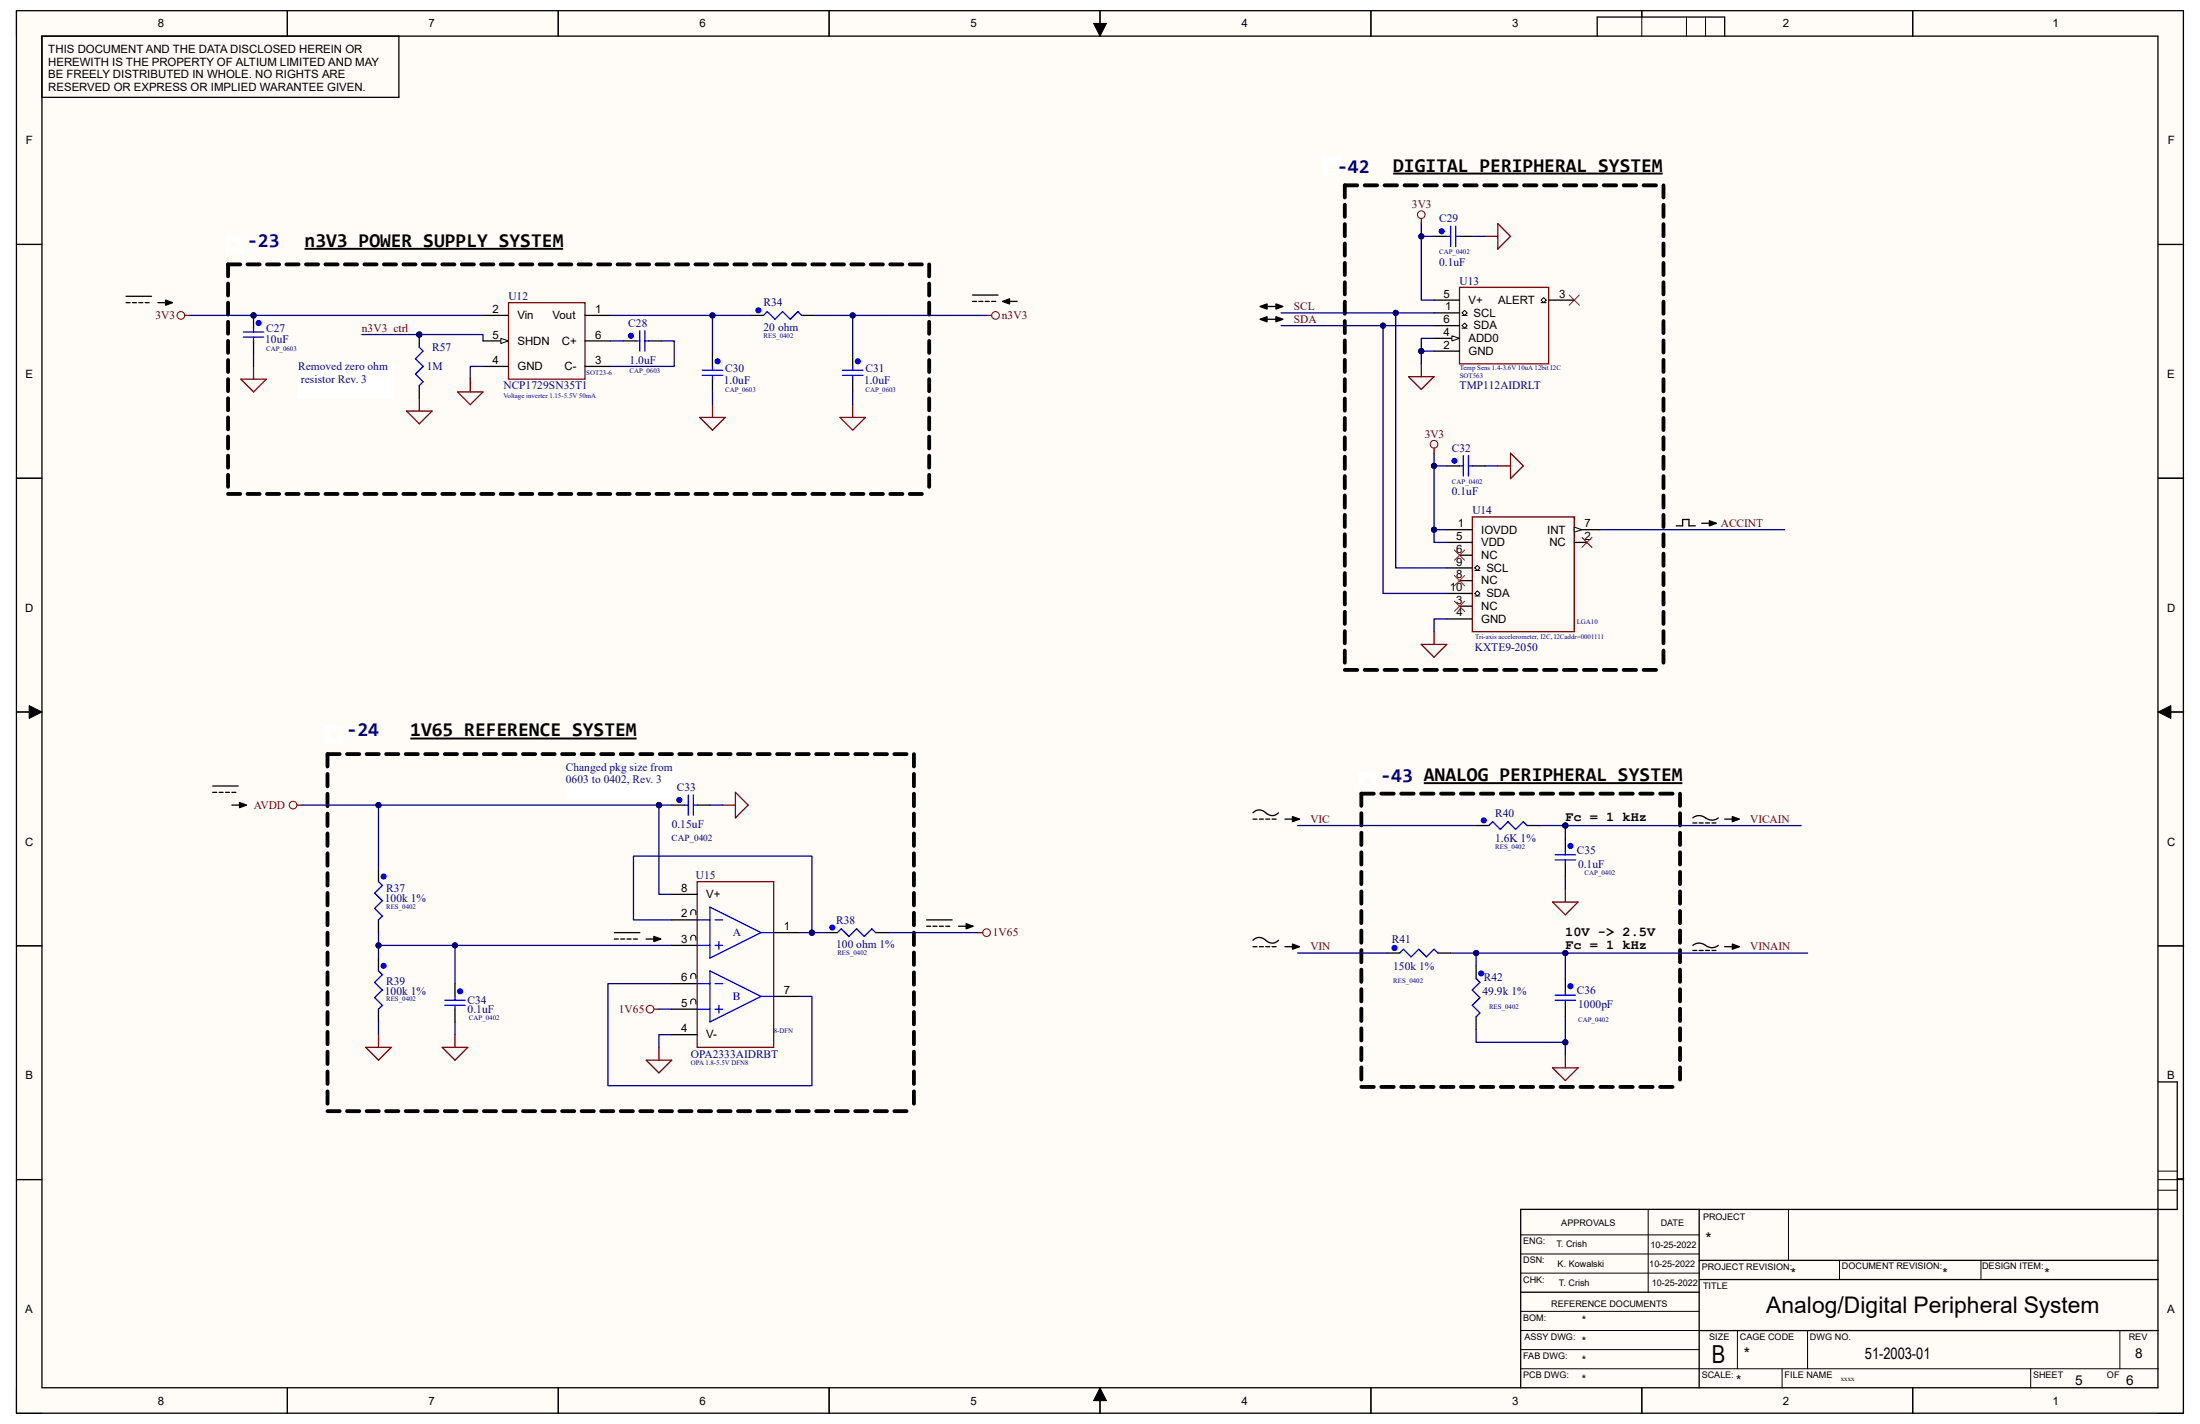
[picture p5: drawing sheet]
<svg xmlns="http://www.w3.org/2000/svg" width="432mm" height="279mm" viewBox="0 0 432 279" stroke-linecap="round" stroke-linejoin="round" font-family="sans-serif">
<g fill="#fffcf8">
<path d="M3.2 2.1h425.4v275.2h-425.4z" fill-rule="evenodd"/>
<path d="M8.2 7.1h415.4v265.2h-415.4z" fill-rule="evenodd"/>
</g>
<g fill="none" stroke="#000" stroke-width=".2">
<path d="M3.2 2.1v5M56.4 2.1v5M109.6 2.1v5M162.7 2.1v5M214.7 4.6h2.5l-1.3 2.5zM215.9 2.1v5M269.1 2.1v5M322.2 2.1v5M331 3.3v3.8M334.8 3.3v3.8M375.4 2.1v5M3.2 48h5"/>
<path d="M423.6 48h5M3.2 93.8h5M423.6 93.8h5M3.2 139.7h5M5.7 138.5l2.5 1.2-2.5 1.3zM423.6 139.7l2.5-1.2v2.5zM423.6 139.7h5M3.2 185.6h5M423.6 185.6h5M3.2 231.4h5M323.5 237.3v16.2M351 237.3v10"/>
<path d="M423.6 231.5h5M423.6 233.5h3.7M423.6 229.8h3.7M298.5 246h35M298.5 242.3h35M298.5 249.8h35M298.5 257.3h35M361 247.3v3.8M388.8 247.3v3.8M3.2 272.3v5h5M56.4 272.3v5M109.6 272.3v5"/>
<path d="M162.7 272.3v5M215.9 272.3l1.3 2.5h-2.5zM215.9 272.3v5M269.1 272.3v5M298.5 268.6h125.1M298.5 261.1h35M298.5 264.8h35M322.2 272.3v5M341 261.1v7.5M349.8 268.6v3.7M354.8 261.1v7.5M375.4 272.3v5"/>
<path d="M398.6 268.6v3.7M416.1 261.1v7.5M423.6 277.3h5"/>
</g>
<g fill="none" stroke="#000" stroke-width=".25">
<path d="M3.2 2.1v275.2h425.3v-275.2h-425.3M8.2 7.1h415.3v265.2h-415.3zM56.4 2.1v5M78.3 7.1v12h-70.1M109.6 2.1v5M162.7 2.1v5M215.9 2.1v5M269.1 2.1v5M313.5 7.1v-3.8h25v3.8M322.2 2.1v1.2M375.4 2.1v5M3.2 48h5"/>
<path d="M423.6 48h5M94.8 61.9h5M94.8 71.9h5M94.8 66.9h5M114.8 61.9h5M114.8 71.9h5M3.2 93.8h5M423.6 93.8h5M3.2 139.7h5M423.6 139.7h5M3.2 185.6h5M423.6 185.6h5"/>
<path d="M423.6 212.3h3.7v25h-128.8v35M3.2 231.4h5M333.5 237.3v35M427.3 231.3h1.3M298.5 253.5h35M333.5 247.3h90.1M333.5 251.1h90.1M56.4 272.3v5M109.6 272.3v5M162.7 272.3v5M215.9 272.3v5M269.1 272.3v5"/>
<path d="M322.2 272.3v5M333.5 261.1h90.1M375.4 272.3v5"/>
</g>
<path d="M214.7 4.6h2.5l-1.3 2.5zM5.7 138.5l2.5 1.2-2.5 1.3zM423.6 139.7l2.5-1.2v2.5zM215.9 272.3l1.3 2.5h-2.5z" fill="#000"/>
<path d="M99.8 59.4h15v15h-15zM89.8 76.9h5l-2.5 2.5zM92.3 74.4v2.5" fill="none" stroke="#800000" stroke-width=".25"/>
<path d="M98.3 66.4l1.5 .5-1.5 .5z" fill="#f8fcff"/>
<path d="M98.3 66.4l1.5 .5-1.5 .5z" fill="none" stroke="#000" stroke-width=".2"/>
<path d="M24.7 59.4h.8M24.7 58.1h5M26 59.4h.8M27.2 59.4h.8M28.5 59.4h.8M31 59.4h2.5M32.5 58.9l1.4 .5-1.4 .5zM114.8 66.9h5" fill="none" stroke="#000" stroke-width=".25"/>
<path d="M44.8 46.9h2.5v2.5h-2.5z" fill="none" stroke="#fff" stroke-width="1.3"/>
<path d="M59.8 48.8h50.7" fill="none" stroke="#000" stroke-width=".38"/>
<g fill="none" stroke="#000" stroke-width=".75">
<path d="M44.8 55.6v2.4M44.8 59.4v2.3M47.1 51.9h-2.3v2.3M48.6 51.9h2.4M52.4 51.9h2.4M56.2 51.9h2.4M60 51.9h2.4M63.9 51.9h2.4M67.7 51.9h2.4M71.5 51.9h2.4M75.3 51.9h2.4M79.2 51.9h2.3"/>
<path d="M83 51.9h2.4M86.8 51.9h2.4M90.6 51.9h2.4M94.5 51.9h2.3M98.3 51.9h2.4M102.1 51.9h2.4M105.9 51.9h2.4M109.7 51.9h2.4M113.6 51.9h2.4M117.4 51.9h2.4M121.2 51.9h2.4M125 51.9h2.4"/>
<path d="M128.9 51.9h2.3M132.7 51.9h2.4M136.5 51.9h2.4M140.3 51.9h2.4M144.2 51.9h2.3M148 51.9h2.4M151.8 51.9h2.4M155.6 51.9h2.4M159.4 51.9h2.4M163.3 51.9h2.4M167.1 51.9h2.4M170.9 51.9h2.4"/>
<path d="M174.7 51.9h2.4M178.6 51.9h2.3M182.4 51.9v2.3M182.4 55.6v2.4M182.4 59.4v2.3M44.8 63.1v2.4M44.8 66.9v2.3M44.8 70.6v2.4M44.8 74.4v2.3M44.8 78.1v2.4M182.4 63.1v2.4M182.4 66.9v2.3"/>
<path d="M182.4 70.6v2.4M182.4 74.4v2.4M182.4 78.2v2.3M44.8 85.7v2.3M44.8 89.4v2.4M44.8 93.2v2.3M44.8 96.9h2.3M44.8 81.9v2.3M48.6 96.9h2.4M52.4 96.9h2.4M56.2 96.9h2.4M60 96.9h2.4"/>
<path d="M63.9 96.9h2.4M67.7 96.9h2.4M71.5 96.9h2.4M75.3 96.9h2.4M79.2 96.9h2.3M83 96.9h2.4M86.8 96.9h2.4M90.6 96.9h2.4M94.5 96.9h2.3M98.3 96.9h2.4M102.1 96.9h2.4M105.9 96.9h2.4"/>
<path d="M109.7 96.9h2.4M113.6 96.9h2.4M117.4 96.9h2.4M121.2 96.9h2.4M125 96.9h2.4M128.9 96.9h2.3M132.7 96.9h2.4M136.5 96.9h2.4M140.3 96.9h2.4M144.2 96.9h2.3M148 96.9h2.4M151.8 96.9h2.4"/>
<path d="M155.6 96.9h2.4M159.4 96.9h2.4M163.3 96.9h2.4M167.1 96.9h2.4M170.9 96.9h2.4M174.7 96.9h2.4M178.6 96.9h2.3M182.4 81.9v2.4M182.4 85.7v2.3M182.4 89.4v2.4M182.4 93.2v2.3"/>
</g>
<circle cx="35.5" cy="61.9" r=".75" fill="none" stroke="#800000" stroke-width=".2"/>
<path d="M36.3 61.9h1M47.3 74.4h5l-2.5 2.5zM49.8 71.9v2.5" fill="none" stroke="#800000" stroke-width=".25"/>
<path d="M32.5 58.9l1.4 .5-1.4 .5z" fill="#000"/>
<circle cx="49.8" cy="61.9" r=".5" fill="#000080"/>
<circle cx="49.8" cy="61.9" r=".5" fill="none" stroke="#000080" stroke-width=".2"/>
<path d="M49.8 61.9v2.5" fill="none" stroke="#000" stroke-width=".25"/>
<circle cx="49.8" cy="61.9" r=".5" fill="#000080"/>
<circle cx="49.8" cy="61.9" r=".5" fill="none" stroke="#000080" stroke-width=".2"/>
<path d="M49.8 66.9v2.5" fill="none" stroke="#000" stroke-width=".25"/>
<path d="M47.8 66.1h4M47.8 65.1h4M49.8 64.4v.7M49.8 66.1v.8" fill="none" stroke="#00f" stroke-width=".25"/>
<circle cx="50.8" cy="63.4" r=".5" fill="#00f"/>
<circle cx="50.8" cy="63.4" r=".5" fill="none" stroke="#00f" stroke-width=".2"/>
<path d="M122.3 66.9h2.5M127.3 66.9h2.5" fill="none" stroke="#000" stroke-width=".25"/>
<path d="M124.8 66.9h.8M125.6 64.9v4M126.6 64.9v4M126.6 66.9h.7" fill="none" stroke="#00f" stroke-width=".25"/>
<circle cx="123.8" cy="65.9" r=".5" fill="#00f"/>
<circle cx="123.8" cy="65.9" r=".5" fill="none" stroke="#00f" stroke-width=".2"/>
<path d="M139.8 79.4v2.5M193.6 61.9h1M137.3 81.9h5l-2.5 2.5z" fill="none" stroke="#800000" stroke-width=".25"/>
<circle cx="195.4" cy="61.9" r=".75" fill="none" stroke="#800000" stroke-width=".2"/>
<path d="M190.9 59.1h.8M190.9 57.9h5M192.1 59.1h.8M193.4 59.1h.8M194.6 59.1h.8M196.8 59.1l1.3-.5v1zM197.1 59.1h2.5M147.3 61.9h2.5M157.4 61.9h2.5" fill="none" stroke="#000" stroke-width=".25"/>
<path d="M196.8 59.1l1.3-.5v1z" fill="#000"/>
<path d="M149.8 61.9l.8-.8 1.5 1.5 1.5-1.5 1.5 1.5 1.5-1.5 .8 .8" fill="none" stroke="#00f" stroke-width=".25"/>
<circle cx="148.8" cy="60.9" r=".5" fill="#00f"/>
<circle cx="148.8" cy="60.9" r=".5" fill="none" stroke="#00f" stroke-width=".2"/>
<path d="M167.4 69.4v2.5M167.4 74.4v2.5" fill="none" stroke="#000" stroke-width=".25"/>
<path d="M165.4 73.6h4M165.4 72.6h4M167.4 71.9v.7M167.4 73.6v.8" fill="none" stroke="#00f" stroke-width=".25"/>
<circle cx="168.4" cy="70.9" r=".5" fill="#00f"/>
<circle cx="168.4" cy="70.9" r=".5" fill="none" stroke="#00f" stroke-width=".2"/>
<path d="M167.4 79.4v2.5M164.9 81.9h5l-2.5 2.5z" fill="none" stroke="#800000" stroke-width=".25"/>
<path d="M139.8 69.4v2.5M139.8 74.4v2.5" fill="none" stroke="#000" stroke-width=".25"/>
<path d="M137.8 73.6h4M137.8 72.6h4M139.8 71.9v.7M139.8 73.6v.8" fill="none" stroke="#00f" stroke-width=".25"/>
<circle cx="140.8" cy="70.9" r=".5" fill="#00f"/>
<circle cx="140.8" cy="70.9" r=".5" fill="none" stroke="#00f" stroke-width=".2"/>
<path d="M58.5 70.6h18.8v7.6h-18.8z" fill-rule="evenodd" fill="#fff"/>
<path d="M58.5 70.6h18.8v7.5h-18.8z" fill="none" stroke="#fff" stroke-width=".2"/>
<circle cx="82.3" cy="65.6" r=".5" fill="#000080"/>
<circle cx="82.3" cy="65.6" r=".5" fill="none" stroke="#000080" stroke-width=".2"/>
<path d="M82.3 65.6v2.5" fill="none" stroke="#000" stroke-width=".25"/>
<circle cx="82.3" cy="65.6" r=".5" fill="#000080"/>
<circle cx="82.3" cy="65.6" r=".5" fill="none" stroke="#000080" stroke-width=".2"/>
<path d="M82.3 75.6v2.5M74.3 170.5v2.5M74.3 180.5v2.5" fill="none" stroke="#000" stroke-width=".25"/>
<path d="M82.3 68.1l.7 .8-1.5 1.5 1.5 1.5-1.5 1.5 1.5 1.5-.7 .7M74.3 173l.7 .7-1.5 1.5 1.5 1.5-1.5 1.5 1.5 1.5-.7 .8" fill="none" stroke="#00f" stroke-width=".25"/>
<path d="M82.3 78.1v2.6M79.8 80.7h5l-2.5 2.5zM58.3 158h1M141.8 158h2.5M144.3 155.5l2.5 2.5-2.5 2.5zM191.9 183h1M71.8 205.5h5l-2.5 2.5zM74.3 203v2.5M86.8 205.5h5l-2.5 2.5zM89.3 203v2.5M126.8 208h5l-2.5 2.5zM129.3 205.5v2.5" fill="none" stroke="#800000" stroke-width=".25"/>
<path d="M64.3 143h2.5v2.5h-2.5z" fill="none" stroke="#fff" stroke-width="1.2"/>
<path d="M80.5 144.9h44.5" fill="none" stroke="#000" stroke-width=".38"/>
<g fill="none" stroke="#000" stroke-width=".75">
<path d="M64.3 151.8v2.5M64.3 155.7v2.5M64.3 159.6v2.5M66.7 148h-2.4v2.4M68.1 148h2.4M72 148h2.3M75.8 148h2.4M79.6 148h2.4M83.5 148h2.4M87.3 148h2.4M91.1 148h2.4M95 148h2.4"/>
<path d="M98.8 148h2.4M102.6 148h2.4M106.5 148h2.4M110.3 148h2.4M114.2 148h2.3M118 148h2.4M121.8 148h2.4M125.7 148h2.4M129.5 148h2.4M133.3 148h2.4M137.2 148h2.4M141 148h2.4"/>
<path d="M144.8 148h2.4M148.7 148h2.4M152.5 148h2.4M156.4 148h2.3M160.2 148h2.4M164 148h2.4M167.9 148h2.4M171.7 148h2.4M175.5 148h2.4M179.4 148v2.4M179.4 151.8v2.5M179.4 155.7v2.5"/>
<path d="M179.4 159.6v2.5M64.3 163.5v2.5M64.3 167.4v2.5M64.3 171.3v2.4M64.3 175.2v2.4M64.3 179.1v2.4M179.4 163.5v2.5M179.4 167.4v2.5M179.4 171.3v2.4M179.4 175.2v2.4M179.4 179.1v2.4M64.3 183v2.4"/>
<path d="M64.3 186.9v2.4M64.3 190.8v2.4M64.3 194.7v2.4M64.3 198.6v2.4M179.4 183v2.4M179.4 186.9v2.4M179.4 190.8v2.4M179.4 194.7v2.4M179.4 198.6v2.4M64.3 202.4v2.5M64.3 206.3v2.5M64.3 210.2v2.5"/>
<path d="M64.3 214.1v2.5M64.3 218h2.4M68.1 218h2.4M72 218h2.3M75.8 218h2.4M79.6 218h2.4M83.5 218h2.4M87.3 218h2.4M91.1 218h2.4M95 218h2.4M98.8 218h2.4M102.6 218h2.4"/>
<path d="M106.5 218h2.4M110.3 218h2.4M114.2 218h2.4M118 218h2.4M121.8 218h2.4M125.7 218h2.4M129.5 218h2.4M133.3 218h2.4M137.2 218h2.4M141 218h2.4M144.8 218h2.4M148.7 218h2.4"/>
<path d="M152.5 218h2.4M156.4 218h2.3M160.2 218h2.4M164 218h2.4M167.9 218h2.4M171.7 218h2.4M175.5 218h2.4M179.4 202.4v2.5M179.4 206.3v2.5M179.4 210.2v2.5M179.4 214.1v2.5"/>
</g>
<g fill="none" stroke="#800000" stroke-width=".2">
<circle cx="57.5" cy="158" r=".75"/>
<circle cx="193.6" cy="183" r=".75"/>
</g>
<circle cx="75.3" cy="172" r=".5" fill="#00f"/>
<circle cx="75.3" cy="172" r=".5" fill="none" stroke="#00f" stroke-width=".2"/>
<path d="M131.8 158h2.5M136.8 158h2.5" fill="none" stroke="#000" stroke-width=".25"/>
<path d="M134.3 158h.8M135.1 156v4M136.1 156v4M136.1 158h.7" fill="none" stroke="#00f" stroke-width=".25"/>
<circle cx="133.3" cy="157" r=".5" fill="#00f"/>
<circle cx="133.3" cy="157" r=".5" fill="none" stroke="#00f" stroke-width=".2"/>
<path d="M74.3 188v2.5M74.3 198v2.5" fill="none" stroke="#000" stroke-width=".25"/>
<path d="M74.3 190.5l.7 .8-1.5 1.5 1.5 1.4-1.5 1.5 1.5 1.6-.7 .7" fill="none" stroke="#00f" stroke-width=".25"/>
<circle cx="75.3" cy="189.5" r=".5" fill="#00f"/>
<circle cx="75.3" cy="189.5" r=".5" fill="none" stroke="#00f" stroke-width=".2"/>
<path d="M89.3 193v2.5M89.3 198v2.5" fill="none" stroke="#000" stroke-width=".25"/>
<path d="M87.3 197.3h4M87.3 196.3h4M89.3 195.5v.8M89.3 197.3v.7" fill="none" stroke="#00f" stroke-width=".25"/>
<circle cx="90.3" cy="194.5" r=".5" fill="#00f"/>
<circle cx="90.3" cy="194.5" r=".5" fill="none" stroke="#00f" stroke-width=".2"/>
<path d="M45.5 158h2.5M47 157.5l1.4 .5-1.4 .5zM161.9 183h2.5M171.9 183h2.5M181.9 181.7h.8M181.9 180.5h5M183.1 181.7h.8M184.4 181.7h.8M185.6 181.7h.8M188.1 181.7h2.5M189.6 181.2l1.4 .5-1.4 .5z" fill="none" stroke="#000" stroke-width=".25"/>
<path d="M47 157.5l1.4 .5-1.4 .5zM189.6 181.2l1.4 .5-1.4 .5z" fill="#000"/>
<circle cx="127.6" cy="198" r=".75" fill="none" stroke="#800000" stroke-width=".2"/>
<path d="M128.3 198h1" fill="none" stroke="#800000" stroke-width=".25"/>
<path d="M164.4 183l.7-.8 1.5 1.5 1.5-1.5 1.5 1.5 1.5-1.5 .8 .8" fill="none" stroke="#00f" stroke-width=".25"/>
<circle cx="163.4" cy="182" r=".5" fill="#00f"/>
<circle cx="163.4" cy="182" r=".5" fill="none" stroke="#00f" stroke-width=".2"/>
<path d="M136.8 173h15v32.5h-15z" fill="none" stroke="#800000" stroke-width=".25"/>
<g fill="none" stroke="#000" stroke-width=".25">
<path d="M41.8 155.5h.7M41.8 154.2h5M43 155.5h.8M44.3 155.5h.7M45.5 155.5h.8M131.8 175.5h5M120.6 183h5M120.6 184.2h.8M121.8 184.2h.8M123.1 184.2h.8M124.3 184.2h.8M126.8 184.2h2.5"/>
<path d="M128.3 183.7l1.4 .5-1.4 .5zM131.8 180.5h5M131.8 185.5h5M131.8 198h5M131.8 193h5M151.8 183h5.1M151.8 195.5h5.1M131.8 203h5"/>
</g>
<path d="M135.6 179.5v-.5a.5 .5 0 0 1 .5-.5 .5 .5 0 0 1 .5 .5v.5M135.6 184.5v-.5a.5 .5 0 0 1 .5-.5 .5 .5 0 0 1 .5 .5v.5M135.6 197v-.5a.5 .5 0 0 1 .5-.5 .5 .5 0 0 1 .5 .5v.5M135.6 192v-.5a.5 .5 0 0 1 .5-.5 .5 .5 0 0 1 .5 .5v.5" fill="none" stroke="#000" stroke-width=".2"/>
<g fill="none" stroke="#00f" stroke-width=".25">
<path d="M139.3 178l10.1 5-10.1 5zM136.8 180.5h2.5M136.8 185.5h2.5M136.8 193h2.5M136.8 198h2.5M139.3 190.5l10.1 5-10.1 5zM140.3 180.5h1.5M140.3 185.5h1.5M140.3 193h1.5M140.3 198h1.5M141.1 184.7v1.5M141.1 197.3v1.5"/>
<path d="M149.4 183h2.4M149.4 195.5h2.4"/>
</g>
<path d="M128.3 183.7l1.4 .5-1.4 .5z" fill="#000"/>
<path d="M111.1 149.2h21.2v7.5h-21.2z" fill-rule="evenodd" fill="#fff"/>
<path d="M111.1 149.2h21.2v7.5h-21.2z" fill="none" stroke="#fff" stroke-width=".2"/>
<circle cx="279" cy="42.1" r=".75" fill="none" stroke="#800000" stroke-width=".2"/>
<path d="M279 42.9v1M291.5 46.4h2.5M294 43.9l2.5 2.5-2.5 2.5zM276.5 73.9h5l-2.5 2.5zM279 71.4v2.5" fill="none" stroke="#800000" stroke-width=".25"/>
<path d="M308 57.9l2 2M310 57.9l-2 2" fill="none" stroke="#f00" stroke-width=".2"/>
<path d="M250.4 59.6l1.4 .5-1.4 .5zM281.5 46.4h2.5M286.5 46.4h2.5M247.3 60.1l1.4-.5v1zM247.3 62.6l1.4-.5v1zM247.7 60.1h3.7M247.7 62.6h3.7M250.4 62.1l1.4 .5-1.4 .5z" fill="none" stroke="#000" stroke-width=".25"/>
<path d="M247.3 60.1l1.4-.5v1zM247.3 62.6l1.4-.5v1zM250.4 59.6l1.4 .5-1.4 .5zM250.4 62.1l1.4 .5-1.4 .5z" fill="#000"/>
<path d="M284 46.4h.7M284.7 44.4v4M285.7 44.4v4M285.7 46.4h.8" fill="none" stroke="#00f" stroke-width=".25"/>
<circle cx="283" cy="45.4" r=".5" fill="#00f"/>
<circle cx="283" cy="45.4" r=".5" fill="none" stroke="#00f" stroke-width=".2"/>
<path d="M260.2 31.4h2.5v2.5h-2.5z" fill="none" stroke="#fff" stroke-width="1.2"/>
<path d="M273.5 34.1h52.8" fill="none" stroke="#000" stroke-width=".38"/>
<g fill="none" stroke="#000" stroke-width=".75">
<path d="M266.4 36.4h-2.5v2.3M267.9 36.4h2.4M271.8 36.4h2.4M275.7 36.4h2.4M279.6 36.4h2.4M283.5 36.4h2.4M287.4 36.4h2.4M291.3 36.4h2.5M295.2 36.4h2.5M299.1 36.4h2.5M303 36.4h2.5M306.9 36.4h2.5"/>
<path d="M310.9 36.4h2.4M314.8 36.4h2.4M318.7 36.4h2.4M322.6 36.4h2.4M326.5 36.4v2.3M263.9 40.2v2.3M263.9 44v2.4M263.9 47.8v2.4M263.9 51.6v2.4M263.9 55.4v2.4M263.9 59.2v2.4M326.5 40.2v2.3"/>
<path d="M326.5 44v2.4M326.5 47.8v2.4M326.5 51.6v2.4M326.5 55.4v2.4M326.5 59.2v2.4M263.9 63v2.4M263.9 66.8v2.4M263.9 70.6v2.4M263.9 74.4v2.4M263.9 78.2v2.4M326.5 63v2.4M326.5 66.8v2.4"/>
<path d="M326.5 70.6v2.4M326.5 74.4v2.4M326.5 78.2v2.4M263.9 82v2.4M263.9 85.8v2.4M263.9 89.6v2.4M263.9 93.4v2.4M263.9 97.2v2.4M326.5 82v2.4M326.5 85.8v2.4M326.5 89.6v2.4M326.5 93.4v2.4"/>
<path d="M326.5 97.2v2.4M263.9 101v2.4M263.9 104.8v2.4M263.9 108.6v2.4M263.9 112.4v2.4M263.9 116.2v2.4M326.5 101v2.4M326.5 104.8v2.4M326.5 108.6v2.4M326.5 112.4v2.4M326.5 116.2v2.4M263.9 120v2.4"/>
<path d="M263.9 123.8v2.4M263.9 127.6v2.4M263.9 131.4h2.5M267.9 131.4h2.4M271.8 131.4h2.4M275.7 131.4h2.4M279.6 131.4h2.4M283.5 131.4h2.4M287.4 131.4h2.4M291.3 131.4h2.5M295.2 131.4h2.5M299.1 131.4h2.5"/>
<path d="M303 131.4h2.5M306.9 131.4h2.5M310.9 131.4h2.4M314.8 131.4h2.4M318.7 131.4h2.4M322.6 131.4h2.4M326.5 120v2.4M326.5 123.8v2.4M326.5 127.6v2.4"/>
</g>
<path d="M284 103.9h5M284 106.4h5M286.5 118.9h2.5M286.5 113.9h2.5M286.5 108.9h2.5M309 103.9h5M309 106.4h2.5M329 103.2h1.3v-1.3h1.2v1.3h1.3M334 102.7h2.5M335.5 102.2l1.4 .5-1.4 .5zM284 121.4h5" fill="none" stroke="#000" stroke-width=".25"/>
<path d="M335.5 102.2l1.4 .5-1.4 .5z" fill="#000"/>
<path d="M289 101.4h20v22.5h-20z" fill="none" stroke="#800000" stroke-width=".25"/>
<path d="M309 103.4l1.5 .5-1.5 .5z" fill="#f8fcff"/>
<path d="M289.5 111.4l.5-.5 .5 .5-.5 .5zM289.5 111.9h1M289.5 116.9h1M290 115.9l.5 .5-.5 .5-.5-.5zM309 103.4l1.5 .5-1.5 .5z" fill="none" stroke="#000" stroke-width=".2"/>
<path d="M284 91.4h2.5M289 91.4h2.5M284 111.4h5M284 116.4h5" fill="none" stroke="#000" stroke-width=".25"/>
<path d="M285.5 117.9l2 2M285.5 112.9l2 2M285.5 107.9l2 2M287.5 117.9l-2 2M287.5 112.9l-2 2M287.5 107.9l-2 2M310.5 105.4l2 2M312.5 105.4l-2 2" fill="none" stroke="#f00" stroke-width=".2"/>
<path d="M279 126.4h5l-2.5 2.5zM281.5 123.9v2.5" fill="none" stroke="#800000" stroke-width=".25"/>
<path d="M286.5 91.4h.7M287.2 89.4v4M288.2 89.4v4M288.2 91.4h.8" fill="none" stroke="#00f" stroke-width=".25"/>
<circle cx="285.5" cy="90.4" r=".5" fill="#00f"/>
<circle cx="285.5" cy="90.4" r=".5" fill="none" stroke="#00f" stroke-width=".2"/>
<path d="M286.5 56.4h17.5v15h-17.5zM281.5 87.9v1M294 91.4h2.5M296.5 88.9l2.5 2.5-2.5 2.5z" fill="none" stroke="#800000" stroke-width=".25"/>
<circle cx="281.5" cy="87.2" r=".75" fill="none" stroke="#800000" stroke-width=".2"/>
<path d="M304 58.9h5M281.5 68.9h5M281.5 61.4h5M281.5 66.4h5" fill="none" stroke="#000" stroke-width=".25"/>
<path d="M302.5 58.9l.5-.5 .5 .5-.5 .5zM302.5 59.4h1M287 61.9h1M287.5 60.9l.5 .5-.5 .5-.5-.5z" fill="none" stroke="#000" stroke-width=".2"/>
<path d="M285 65.9l1.5 .5-1.5 .5z" fill="#f8fcff"/>
<path d="M285 65.9l1.5 .5-1.5 .5zM287 63.9l.5-.5 .5 .5-.5 .5zM287 64.4h1" fill="none" stroke="#000" stroke-width=".2"/>
<g fill="none" stroke="#000" stroke-width=".25">
<path d="M281.5 58.9h5M281.5 63.9h5M245.9 159.5a2 2 0 0 1 2.9 .2 1.61 1.61 0 0 0 2.1-.2M245.9 160.7h.8M247.2 160.7h.8M248.4 160.7h.8M249.7 160.7h.8M252.2 160.7h2.5M253.7 160.2l1.4 .5-1.4 .5zM289.7 162h2.5M299.7 162h2.5M332.3 160.5a2.55 2.55 0 0 1 2.9 .2 1.91 1.91 0 0 0 2.1-.2"/>
<path d="M332.3 161.5h.7M333.5 161.5h.8M334.8 161.5h.7M336 161.5h.8M338.5 160.7h2.5M340 160.2l1.4 .5-1.4 .5zM245.9 184.5a2 2 0 0 1 2.9 .2 1.61 1.61 0 0 0 2.1-.2M245.9 185.7h.8M247.2 185.7h.8M248.4 185.7h.8M249.7 185.7h.8M252.2 185.7h2.5"/>
<path d="M253.7 185.2l1.4 .5-1.4 .5zM332.3 185.5a2.5 2.5 0 0 1 2.9 .3 1.91 1.91 0 0 0 2.1-.3M332.3 186.5h.7M333.5 186.5h.8M334.8 186.5h.7M336 186.5h.8M338.5 185.7h2.5M340 185.2l1.4 .5-1.4 .5z"/>
</g>
<path d="M304.7 177h5l-2.5 2.5zM307.2 174.5v2.5M304.7 209.5h5l-2.5 2.5zM307.2 207v2.5" fill="none" stroke="#800000" stroke-width=".25"/>
<path d="M253.7 160.2l1.4 .5-1.4 .5zM340 160.2l1.4 .5-1.4 .5zM253.7 185.2l1.4 .5-1.4 .5zM340 185.2l1.4 .5-1.4 .5z" fill="#000"/>
<path d="M267.2 152h2.5v2.5h-2.5z" fill="none" stroke="#fff" stroke-width="1.2"/>
<path d="M279.5 153.7h50.7" fill="none" stroke="#000" stroke-width=".38"/>
<g fill="none" stroke="#000" stroke-width=".75">
<path d="M267.2 159.6v2.4M269.6 155.7h-2.4v2.4M271.1 155.7h2.4M275 155.7h2.5M278.9 155.7h2.5M282.8 155.7h2.5M286.7 155.7h2.5M290.7 155.7h2.4M294.6 155.7h2.4M298.5 155.7h2.4M302.4 155.7h2.4M306.3 155.7h2.4"/>
<path d="M310.2 155.7h2.4M314.1 155.7h2.5M318 155.7h2.5M321.9 155.7h2.5M325.8 155.7h2.5M329.7 155.7v2.4M329.7 159.6v2.4M267.2 163.4v2.4M267.2 167.2v2.4M267.2 171.1v2.4M267.2 174.9v2.4M267.2 178.7v2.4"/>
<path d="M329.7 163.4v2.4M329.7 167.2v2.4M329.7 171.1v2.4M329.7 174.9v2.4M329.7 178.7v2.4M267.2 182.6v2.4M267.2 186.4v2.4M267.2 190.2v2.4M267.2 194.1v2.4M267.2 197.9v2.4M329.7 182.6v2.4M329.7 186.4v2.4"/>
<path d="M329.7 190.2v2.4M329.7 194.1v2.4M329.7 197.9v2.4M267.2 201.8v2.4M267.2 205.6v2.4M267.2 209.4v2.4M267.2 213.3h2.4M271.1 213.3h2.4M275 213.3h2.5M278.9 213.3h2.5M282.8 213.3h2.5M286.7 213.3h2.5"/>
<path d="M290.7 213.3h2.4M294.6 213.3h2.4M298.5 213.3h2.4M302.4 213.3h2.4M306.3 213.3h2.4M310.2 213.3h2.4M314.1 213.3h2.5M318 213.3h2.5M321.9 213.3h2.5M325.8 213.3h2.5M329.7 201.8v2.4M329.7 205.6v2.4"/>
<path d="M329.7 209.4v2.4"/>
</g>
<path d="M292.2 162l.8-.8 1.5 1.5 1.5-1.5 1.5 1.5 1.5-1.5 .7 .8" fill="none" stroke="#00f" stroke-width=".25"/>
<circle cx="291.2" cy="161" r=".5" fill="#00f"/>
<circle cx="291.2" cy="161" r=".5" fill="none" stroke="#00f" stroke-width=".2"/>
<path d="M307.2 164.5v2.5M307.2 169.5v2.5" fill="none" stroke="#000" stroke-width=".25"/>
<path d="M305.2 168.7h4M305.2 167.7h4M307.2 167v.7M307.2 168.7v.8" fill="none" stroke="#00f" stroke-width=".25"/>
<circle cx="308.2" cy="166" r=".5" fill="#00f"/>
<circle cx="308.2" cy="166" r=".5" fill="none" stroke="#00f" stroke-width=".2"/>
<path d="M307.2 192v2.5M307.2 197v2.5" fill="none" stroke="#000" stroke-width=".25"/>
<path d="M305.2 196.3h4M305.2 195.3h4M307.2 194.5v.8M307.2 196.3v.7" fill="none" stroke="#00f" stroke-width=".25"/>
<circle cx="308.2" cy="193.5" r=".5" fill="#00f"/>
<circle cx="308.2" cy="193.5" r=".5" fill="none" stroke="#00f" stroke-width=".2"/>
<path d="M272.2 187h2.5M282.2 187h2.5" fill="none" stroke="#000" stroke-width=".25"/>
<path d="M274.7 187l.8-.8 1.5 1.5 1.5-1.5 1.5 1.5 1.5-1.5 .7 .8" fill="none" stroke="#00f" stroke-width=".25"/>
<circle cx="273.7" cy="186" r=".5" fill="#00f"/>
<circle cx="273.7" cy="186" r=".5" fill="none" stroke="#00f" stroke-width=".2"/>
<path d="M289.7 189.5v2.5M289.7 199.5v2.5" fill="none" stroke="#000" stroke-width=".25"/>
<path d="M289.7 192l.8 .8-1.5 1.4 1.5 1.5-1.5 1.6 1.5 1.5-.8 .7" fill="none" stroke="#00f" stroke-width=".25"/>
<circle cx="290.7" cy="191" r=".5" fill="#00f"/>
<circle cx="290.7" cy="191" r=".5" fill="none" stroke="#00f" stroke-width=".2"/>
<path d="M49.8 69.4v2.5M71 65.6h23.8v1.3M94.8 71.9h-2.5v2.5M119.8 66.9h2.5M129.8 66.9h2.5v5h-12.5" fill="none" stroke="#000080" stroke-width=".25"/>
<circle cx="82.3" cy="65.6" r=".5" fill="#000080"/>
<circle cx="82.3" cy="65.6" r=".5" fill="none" stroke="#000080" stroke-width=".2"/>
<path d="M119.8 61.9h20" fill="none" stroke="#000080" stroke-width=".25"/>
<circle cx="139.8" cy="61.9" r=".5" fill="#000080"/>
<circle cx="139.8" cy="61.9" r=".5" fill="none" stroke="#000080" stroke-width=".2"/>
<path d="M139.8 76.9v2.5M167.4 61.9v7.5M167.4 76.9v2.5" fill="none" stroke="#000080" stroke-width=".25"/>
<circle cx="167.4" cy="61.9" r=".5" fill="#000080"/>
<circle cx="167.4" cy="61.9" r=".5" fill="none" stroke="#000080" stroke-width=".2"/>
<path d="M147.3 61.9h-7.5v7.5" fill="none" stroke="#000080" stroke-width=".25"/>
<circle cx="139.8" cy="61.9" r=".5" fill="#000080"/>
<circle cx="139.8" cy="61.9" r=".5" fill="none" stroke="#000080" stroke-width=".2"/>
<path d="M159.9 61.9h33.7" fill="none" stroke="#000080" stroke-width=".25"/>
<circle cx="167.4" cy="61.9" r=".5" fill="#000080"/>
<circle cx="167.4" cy="61.9" r=".5" fill="none" stroke="#000080" stroke-width=".2"/>
<path d="M37.3 61.9h57.5" fill="none" stroke="#000080" stroke-width=".25"/>
<circle cx="49.8" cy="61.9" r=".5" fill="#000080"/>
<circle cx="49.8" cy="61.9" r=".5" fill="none" stroke="#000080" stroke-width=".2"/>
<path d="M129.3 158h2.5M74.3 200.5v2.5M131.8 203h-2.5v2.5" fill="none" stroke="#000080" stroke-width=".25"/>
<circle cx="129.3" cy="158" r=".5" fill="#000080"/>
<circle cx="129.3" cy="158" r=".5" fill="none" stroke="#000080" stroke-width=".2"/>
<path d="M74.3 158v12.5M139.3 158h2.5M89.3 200.5v2.5" fill="none" stroke="#000080" stroke-width=".25"/>
<circle cx="74.3" cy="158" r=".5" fill="#000080"/>
<circle cx="74.3" cy="158" r=".5" fill="none" stroke="#000080" stroke-width=".2"/>
<path d="M89.3 185.5v7.5M129.3 198h2.5M174.4 183h17.5" fill="none" stroke="#000080" stroke-width=".25"/>
<circle cx="89.3" cy="185.5" r=".5" fill="#000080"/>
<circle cx="89.3" cy="185.5" r=".5" fill="none" stroke="#000080" stroke-width=".2"/>
<path d="M129.3 158v17.5h2.5M131.8 193h-12.5v20h40.1v-17.5h-2.5" fill="none" stroke="#000080" stroke-width=".25"/>
<circle cx="129.3" cy="158" r=".5" fill="#000080"/>
<circle cx="129.3" cy="158" r=".5" fill="none" stroke="#000080" stroke-width=".2"/>
<path d="M159.4 183h2.5" fill="none" stroke="#000080" stroke-width=".25"/>
<circle cx="159.4" cy="183" r=".5" fill="#000080"/>
<circle cx="159.4" cy="183" r=".5" fill="none" stroke="#000080" stroke-width=".2"/>
<path d="M131.8 180.5h-7.5v-12.5h35.1v15" fill="none" stroke="#000080" stroke-width=".25"/>
<circle cx="159.4" cy="183" r=".5" fill="#000080"/>
<circle cx="159.4" cy="183" r=".5" fill="none" stroke="#000080" stroke-width=".2"/>
<path d="M156.9 183h2.5" fill="none" stroke="#000080" stroke-width=".25"/>
<circle cx="159.4" cy="183" r=".5" fill="#000080"/>
<circle cx="159.4" cy="183" r=".5" fill="none" stroke="#000080" stroke-width=".2"/>
<path d="M59.3 158h70" fill="none" stroke="#000080" stroke-width=".25"/>
<circle cx="74.3" cy="158" r=".5" fill="#000080"/>
<circle cx="74.3" cy="158" r=".5" fill="none" stroke="#000080" stroke-width=".2"/>
<circle cx="129.3" cy="158" r=".5" fill="#000080"/>
<circle cx="129.3" cy="158" r=".5" fill="none" stroke="#000080" stroke-width=".2"/>
<path d="M74.3 185.5h57.5" fill="none" stroke="#000080" stroke-width=".25"/>
<circle cx="74.3" cy="185.5" r=".5" fill="#000080"/>
<circle cx="74.3" cy="185.5" r=".5" fill="none" stroke="#000080" stroke-width=".2"/>
<circle cx="89.3" cy="185.5" r=".5" fill="#000080"/>
<circle cx="89.3" cy="185.5" r=".5" fill="none" stroke="#000080" stroke-width=".2"/>
<path d="M74.3 183v5" fill="none" stroke="#000080" stroke-width=".25"/>
<circle cx="74.3" cy="185.5" r=".5" fill="#000080"/>
<circle cx="74.3" cy="185.5" r=".5" fill="none" stroke="#000080" stroke-width=".2"/>
<path d="M279 46.4h2.5" fill="none" stroke="#000080" stroke-width=".25"/>
<circle cx="279" cy="46.4" r=".5" fill="#000080"/>
<circle cx="279" cy="46.4" r=".5" fill="none" stroke="#000080" stroke-width=".2"/>
<path d="M289 46.4h2.5M279 68.9v2.5" fill="none" stroke="#000080" stroke-width=".25"/>
<circle cx="279" cy="68.9" r=".5" fill="#000080"/>
<circle cx="279" cy="68.9" r=".5" fill="none" stroke="#000080" stroke-width=".2"/>
<path d="M281.5 66.4h-2.5v2.5" fill="none" stroke="#000080" stroke-width=".25"/>
<circle cx="279" cy="68.9" r=".5" fill="#000080"/>
<circle cx="279" cy="68.9" r=".5" fill="none" stroke="#000080" stroke-width=".2"/>
<path d="M279 68.9h2.5" fill="none" stroke="#000080" stroke-width=".25"/>
<circle cx="279" cy="68.9" r=".5" fill="#000080"/>
<circle cx="279" cy="68.9" r=".5" fill="none" stroke="#000080" stroke-width=".2"/>
<path d="M273.9 61.4v50h10.1M314 103.9h36.3" fill="none" stroke="#000080" stroke-width=".25"/>
<circle cx="274" cy="61.4" r=".5" fill="#000080"/>
<circle cx="274" cy="61.4" r=".5" fill="none" stroke="#000080" stroke-width=".2"/>
<path d="M271.5 63.9v52.5h12.5" fill="none" stroke="#000080" stroke-width=".25"/>
<circle cx="271.5" cy="63.9" r=".5" fill="#000080"/>
<circle cx="271.5" cy="63.9" r=".5" fill="none" stroke="#000080" stroke-width=".2"/>
<path d="M281.5 91.4h2.5M291.5 91.4h2.5M284 121.4h-2.5v2.5" fill="none" stroke="#000080" stroke-width=".25"/>
<circle cx="281.5" cy="91.4" r=".5" fill="#000080"/>
<circle cx="281.5" cy="91.4" r=".5" fill="none" stroke="#000080" stroke-width=".2"/>
<path d="M281.5 103.9h2.5" fill="none" stroke="#000080" stroke-width=".25"/>
<circle cx="281.5" cy="103.9" r=".5" fill="#000080"/>
<circle cx="281.5" cy="103.9" r=".5" fill="none" stroke="#000080" stroke-width=".2"/>
<path d="M289.7 202v2.5h17.5" fill="none" stroke="#000080" stroke-width=".25"/>
<circle cx="307.2" cy="204.5" r=".5" fill="#000080"/>
<circle cx="307.2" cy="204.5" r=".5" fill="none" stroke="#000080" stroke-width=".2"/>
<path d="M307.2 172v2.5M254.7 187h17.5M307.2 187v5" fill="none" stroke="#000080" stroke-width=".25"/>
<circle cx="307.2" cy="187" r=".5" fill="#000080"/>
<circle cx="307.2" cy="187" r=".5" fill="none" stroke="#000080" stroke-width=".2"/>
<path d="M289.7 187v2.5" fill="none" stroke="#000080" stroke-width=".25"/>
<circle cx="289.7" cy="187" r=".5" fill="#000080"/>
<circle cx="289.7" cy="187" r=".5" fill="none" stroke="#000080" stroke-width=".2"/>
<path d="M254.7 162h35M307.2 162h46.3" fill="none" stroke="#000080" stroke-width=".25"/>
<circle cx="307.2" cy="162" r=".5" fill="#000080"/>
<circle cx="307.2" cy="162" r=".5" fill="none" stroke="#000080" stroke-width=".2"/>
<path d="M302.2 162h5" fill="none" stroke="#000080" stroke-width=".25"/>
<circle cx="307.2" cy="162" r=".5" fill="#000080"/>
<circle cx="307.2" cy="162" r=".5" fill="none" stroke="#000080" stroke-width=".2"/>
<path d="M307.2 162v2.5" fill="none" stroke="#000080" stroke-width=".25"/>
<circle cx="307.2" cy="162" r=".5" fill="#000080"/>
<circle cx="307.2" cy="162" r=".5" fill="none" stroke="#000080" stroke-width=".2"/>
<path d="M284.7 187h70.1" fill="none" stroke="#000080" stroke-width=".25"/>
<circle cx="289.7" cy="187" r=".5" fill="#000080"/>
<circle cx="289.7" cy="187" r=".5" fill="none" stroke="#000080" stroke-width=".2"/>
<circle cx="307.2" cy="187" r=".5" fill="#000080"/>
<circle cx="307.2" cy="187" r=".5" fill="none" stroke="#000080" stroke-width=".2"/>
<path d="M307.2 199.5v7.5" fill="none" stroke="#000080" stroke-width=".25"/>
<circle cx="307.2" cy="204.5" r=".5" fill="#000080"/>
<circle cx="307.2" cy="204.5" r=".5" fill="none" stroke="#000080" stroke-width=".2"/>
<path d="M251.4 63.9h30.1" fill="none" stroke="#000080" stroke-width=".25"/>
<circle cx="271.5" cy="63.9" r=".5" fill="#000080"/>
<circle cx="271.5" cy="63.9" r=".5" fill="none" stroke="#000080" stroke-width=".2"/>
<path d="M251.4 61.4h30.1" fill="none" stroke="#000080" stroke-width=".25"/>
<circle cx="274" cy="61.4" r=".5" fill="#000080"/>
<circle cx="274" cy="61.4" r=".5" fill="none" stroke="#000080" stroke-width=".2"/>
<path d="M279 43.9v15h2.5" fill="none" stroke="#000080" stroke-width=".25"/>
<circle cx="279" cy="46.4" r=".5" fill="#000080"/>
<circle cx="279" cy="46.4" r=".5" fill="none" stroke="#000080" stroke-width=".2"/>
<path d="M281.5 88.9v17.5h2.5" fill="none" stroke="#000080" stroke-width=".25"/>
<circle cx="281.5" cy="91.4" r=".5" fill="#000080"/>
<circle cx="281.5" cy="91.4" r=".5" fill="none" stroke="#000080" stroke-width=".2"/>
<circle cx="281.5" cy="103.9" r=".5" fill="#000080"/>
<circle cx="281.5" cy="103.9" r=".5" fill="none" stroke="#000080" stroke-width=".2"/>
<text font-size="4.9" x="336" y="267.5">B</text>
<text font-size="4.5" x="346.7" y="257.6">Analog/Digital Peripheral System</text>
<g font-size="3.9" fill="#000080">
<text x="262.4" y="33.9">-42</text>
<text x="48.5" y="48.4">-23</text>
<text x="68" y="144.5">-24</text>
<text x="270.9" y="153.5">-43 ANALOG PERIPHERAL SYSTEM</text>
</g>
<g font-size="3.9">
<text x="273.4" y="33.7">DIGITAL PERIPHERAL SYSTEM</text>
<text x="59.8" y="48.4">n3V3 POWER SUPPLY SYSTEM</text>
<text x="80.5" y="144.5">1V65 REFERENCE SYSTEM</text>
</g>
<g font-size="3.1">
<text x="334.7" y="244.1">*</text>
<text x="342.3" y="266.6">*</text>
<text x="366" y="266.7">51-2003-01</text>
</g>
<g font-size="2.7">
<text x="307.2" y="161.2">Fc = 1 kHz</text>
<text x="307.2" y="183.7">10V -&gt; 2.5V</text>
<text x="307.2" y="186.2">Fc = 1 kHz</text>
<text x="351.5" y="250.7">*</text>
<text x="381.3" y="250.7">*</text>
<text x="401.3" y="250.7">*</text>
<text x="419" y="266.5">8</text>
<text x="340.7" y="271.7">*</text>
<text x="407.3" y="271.7">5</text>
<text x="417.3" y="271.7">6</text>
</g>
<g font-size="2.2">
<text x="30.9" y="5.3">8</text>
<text x="84.1" y="5.3">7</text>
<text x="137.3" y="5.3">6</text>
<text x="190.5" y="5.3">5</text>
<text x="243.6" y="5.3">4</text>
<text x="296.8" y="5.3">3</text>
<text x="349.9" y="5.3">2</text>
<text x="402.8" y="5.3">1</text>
<text x="9.5" y="10.4">THIS DOCUMENT AND THE DATA DISCLOSED HEREIN OR</text>
<text x="9.5" y="12.9">HEREWITH IS THE PROPERTY OF ALTIUM LIMITED AND MAY</text>
<text x="9.5" y="15.4">BE FREELY DISTRIBUTED IN WHOLE. NO RIGHTS ARE</text>
<text x="9.5" y="17.9">RESERVED OR EXPRESS OR IMPLIED WARANTEE GIVEN.</text>
<text x="5.1" y="28.3">F</text>
<text x="425.5" y="28.3">F</text>
<text x="283.3" y="58.4">5</text>
<text x="288.2" y="59.6">V+</text>
<text x="294.1" y="59.6">ALERT</text>
<text x="306" y="58.4">3</text>
<text x="96.7" y="61.4">2</text>
<text x="101.6" y="62.7">Vin</text>
<text x="108.5" y="62.7">Vout</text>
<text x="116.8" y="61.4">1</text>
<text x="283.3" y="65.9">4</text>
<text x="283.3" y="63.4">6</text>
<text x="283.6" y="60.9">1</text>
<text x="289.2" y="62.1">SCL</text>
<text x="289.2" y="64.6">SDA</text>
<text x="96.7" y="71.4">4</text>
<text x="96.7" y="66.4">5</text>
<text x="101.6" y="67.6">SHDN</text>
<text x="110.3" y="67.6">C+</text>
<text x="116.8" y="71.4">3</text>
<text x="116.8" y="66.4">6</text>
<text x="283.4" y="68.4">2</text>
<text x="288.2" y="69.6">GND</text>
<text x="288.2" y="67.1">ADD0</text>
<text x="5" y="74.2">E</text>
<text x="101.6" y="72.6">GND</text>
<text x="110.8" y="72.6">C-</text>
<text x="425.4" y="74.2">E</text>
<text x="285.8" y="105.9">5</text>
<text x="286.1" y="103.4">1</text>
<text x="290.7" y="104.7">IOVDD</text>
<text x="290.7" y="107.2">VDD</text>
<text x="303.7" y="104.7">INT</text>
<text x="304.1" y="107.2">NC</text>
<text x="311" y="105.9">2</text>
<text x="311" y="103.4">7</text>
<text x="285.8" y="113.5">8</text>
<text x="285.8" y="108.5">6</text>
<text x="285.8" y="111">9</text>
<text x="290.7" y="109.7">NC</text>
<text x="291.7" y="112.2">SCL</text>
<text x="284.6" y="116">10</text>
<text x="285.8" y="118.4">3</text>
<text x="290.7" y="119.7">NC</text>
<text x="290.7" y="114.7">NC</text>
<text x="291.7" y="117.2">SDA</text>
<text x="5" y="120">D</text>
<text x="285.9" y="120.9">4</text>
<text x="290.7" y="122.2">GND</text>
<text x="425.3" y="120">D</text>
<text x="5" y="165.9">C</text>
<text x="425.3" y="165.9">C</text>
<text x="133.7" y="175">8</text>
<text x="138.6" y="176.2">V+</text>
<text x="133.7" y="180">2</text>
<text x="133.7" y="185">3</text>
<text x="153.8" y="182.5">1</text>
<text x="133.7" y="197.5">5</text>
<text x="133.7" y="192.5">6</text>
<text x="153.8" y="195">7</text>
<text x="133.7" y="202.5">4</text>
<text x="138.6" y="203.8">V-</text>
<text x="5" y="211.8">B</text>
<text x="425.4" y="211.8">B</text>
<text x="5" y="257.6">A</text>
<text x="425.3" y="257.6">A</text>
<text x="310.5" y="263.8">*</text>
<text x="310.5" y="259.8">*</text>
<text x="310.5" y="267.6">*</text>
<text x="30.9" y="275.6">8</text>
<text x="84.1" y="275.6">7</text>
<text x="137.3" y="275.6">6</text>
<text x="190.5" y="275.6">5</text>
<text x="243.6" y="275.6">4</text>
<text x="296.8" y="275.6">3</text>
<text x="310.5" y="271.3">*</text>
<text x="349.9" y="275.6">2</text>
<text x="402.8" y="275.6">1</text>
</g>
<g font-size="2.2" fill="#800000">
<text x="277.1" y="40.9">3V3</text>
<text x="30.5" y="62.7">3V3</text>
<text x="71" y="65.2">n3V3_ctrl</text>
<text x="196.6" y="62.7">n3V3</text>
<text x="253.9" y="60.9">SCL</text>
<text x="253.9" y="63.4">SDA</text>
<text x="279.6" y="85.9">3V3</text>
<text x="337.8" y="103.4">ACCINT</text>
<text x="49.8" y="158.7">AVDD</text>
<text x="257.2" y="161.5">VIC</text>
<text x="343.5" y="161.5">VICAIN</text>
<text x="194.9" y="183.7">1V65</text>
<text x="257.2" y="186.5">VIN</text>
<text x="343.5" y="186.5">VINAIN</text>
<text x="121.5" y="198.8">1V65</text>
</g>
<g font-size="2.2" fill="#000080">
<text x="282.5" y="43.6">C29</text>
<text x="282.5" y="52.1">0.1uF</text>
<text x="99.8" y="58.9">U12</text>
<text x="286.5" y="55.9">U13</text>
<text x="52.2" y="65.2">C27</text>
<text x="123.3" y="64.1">C28</text>
<text x="149.9" y="64.9">20 ohm</text>
<text x="149.9" y="60.1">R34</text>
<text x="52" y="67.4">10uF</text>
<text x="84.8" y="68.9">R57</text>
<text x="123.6" y="71.4">1.0uF</text>
<text x="83.8" y="72.6">1M</text>
<text x="98.8" y="76.4">NCP1729SN35T1</text>
<text x="142.1" y="75.4">1.0uF</text>
<text x="142.3" y="72.9">C30</text>
<text x="169.6" y="75.4">1.0uF</text>
<text x="169.8" y="72.9">C31</text>
<text x="286.5" y="76.4">TMP112AIDRLT</text>
<text x="285" y="88.6">C32</text>
<text x="285" y="97.2">0.1uF</text>
<text x="289" y="100.9">U14</text>
<text x="289.5" y="127.7">KXTE9-2050</text>
<text x="132.8" y="155.2">C33</text>
<text x="293.5" y="160.2">R40</text>
<text x="131.8" y="162.5">0.15uF</text>
<text x="293.5" y="165.2">1.6K 1%</text>
<text x="309.5" y="167.5">C35</text>
<text x="136.6" y="172.5">U15</text>
<text x="309.7" y="170.2">0.1uF</text>
<text x="75.5" y="177">100k 1%</text>
<text x="75.8" y="175">R37</text>
<text x="164.1" y="186">100 ohm 1%</text>
<text x="164.1" y="181.2">R38</text>
<text x="273.2" y="185">R41</text>
<text x="273.4" y="190.2">150k 1%</text>
<text x="75.5" y="195.2">100k 1%</text>
<text x="75.8" y="193.3">R39</text>
<text x="91.8" y="197">C34</text>
<text x="291" y="195.2">49.9k 1%</text>
<text x="291.2" y="192.5">R42</text>
<text x="309.5" y="195">C36</text>
<text x="309.7" y="197.7">1000pF</text>
<text x="91.8" y="198.8">0.1uF</text>
<text x="135.6" y="207.5">OPA2333AIDRBT</text>
</g>
<g font-size="2.2" fill="#11037f">
<text x="58.5" y="72.6">Removed zero ohm</text>
<text x="59.1" y="75.1">resistor Rev. 3</text>
<text x="111" y="151.2">Changed pkg size from</text>
<text x="111" y="153.7">0603 to 0402, Rev. 3</text>
</g>
<g font-size="2.2" fill="#00f">
<text x="143.9" y="183.7">A</text>
<text x="143.9" y="196.3">B</text>
</g>
<text font-size="1.8" fill="#000080" x="131.8" y="165.1">CAP_0402</text>
<g font-size="1.8">
<text x="334.3" y="239.4">PROJECT</text>
<text x="299" y="244.1">ENG:</text>
<text x="305.5" y="244.6">T. Crish</text>
<text x="306.4" y="240.6">APPROVALS</text>
<text x="324" y="244.9">10-25-2022</text>
<text x="326" y="240.6">DATE</text>
<text x="299" y="247.9">DSN:</text>
<text x="299" y="251.7">CHK:</text>
<text x="305.7" y="248.7">K. Kowalski</text>
<text x="323.7" y="248.7">10-25-2022</text>
<text x="334" y="249.1">PROJECT REVISION:</text>
<text x="361.5" y="248.9">DOCUMENT REVISION:</text>
<text x="389" y="248.9">DESIGN ITEM:</text>
<text x="304.5" y="256.4">REFERENCE DOCUMENTS</text>
<text x="306" y="252.4">T. Crish</text>
<text x="324.2" y="252.4">10-25-2022</text>
<text x="334.3" y="252.9">TITLE</text>
<text x="299" y="259.2">BOM:</text>
<text x="299.2" y="262.9">ASSY DWG:</text>
<text x="335.5" y="262.9">SIZE</text>
<text x="341.5" y="262.9">CAGE CODE</text>
<text x="355.3" y="262.9">DWG NO.</text>
<text x="417.8" y="262.9">REV</text>
<text x="299" y="266.7">FAB DWG:</text>
<text x="299" y="270.4">PCB DWG:</text>
<text x="334" y="270.4">SCALE:</text>
<text x="350.3" y="270.4">FILE NAME</text>
<text x="399" y="270.4">SHEET</text>
<text x="413.5" y="270.4">OF</text>
</g>
<g font-size="1.4" fill="#000080">
<text x="282.5" y="49.8">CAP_0402</text>
<text x="52.2" y="68.8">CAP_0603</text>
<text x="149.9" y="66.3">RES_0402</text>
<text x="115.1" y="73.6">SOT23-6</text>
<text x="123.6" y="73.1">CAP_0603</text>
<text x="142.3" y="76.8">CAP_0603</text>
<text x="169.9" y="76.8">CAP_0603</text>
<text x="286.5" y="74.1">SOT563</text>
<text x="286.5" y="72.6">Temp Sens 1.4-3.6V 10uA 12bit I2C</text>
<text x="98.8" y="78.1">Voltage inverter 1.15-5.5V 50mA</text>
<text x="285" y="94.9">CAP_0402</text>
<text x="289.5" y="125.4">Tri-axis accelerometer, I2C, I2Caddr=0001111</text>
<text x="309.5" y="122.4">LGA10</text>
<text x="293.5" y="166.7">RES_0402</text>
<text x="311" y="171.7">CAP_0402</text>
<text x="75.8" y="178.4">RES_0402</text>
<text x="164.4" y="187.5">RES_0402</text>
<text x="75.8" y="196.4">RES_0402</text>
<text x="273.5" y="193">RES_0402</text>
<text x="292.3" y="198">RES_0402</text>
<text x="92" y="200.2">CAP_0402</text>
<text x="151.9" y="202.7">8-DFN</text>
<text x="309.7" y="200.4">CAP_0402</text>
<text x="135.6" y="209">OPA 1.8-5.5V DFN8</text>
</g>
<text font-size="1.4" x="361.3" y="271">xxxx</text>
</svg>
